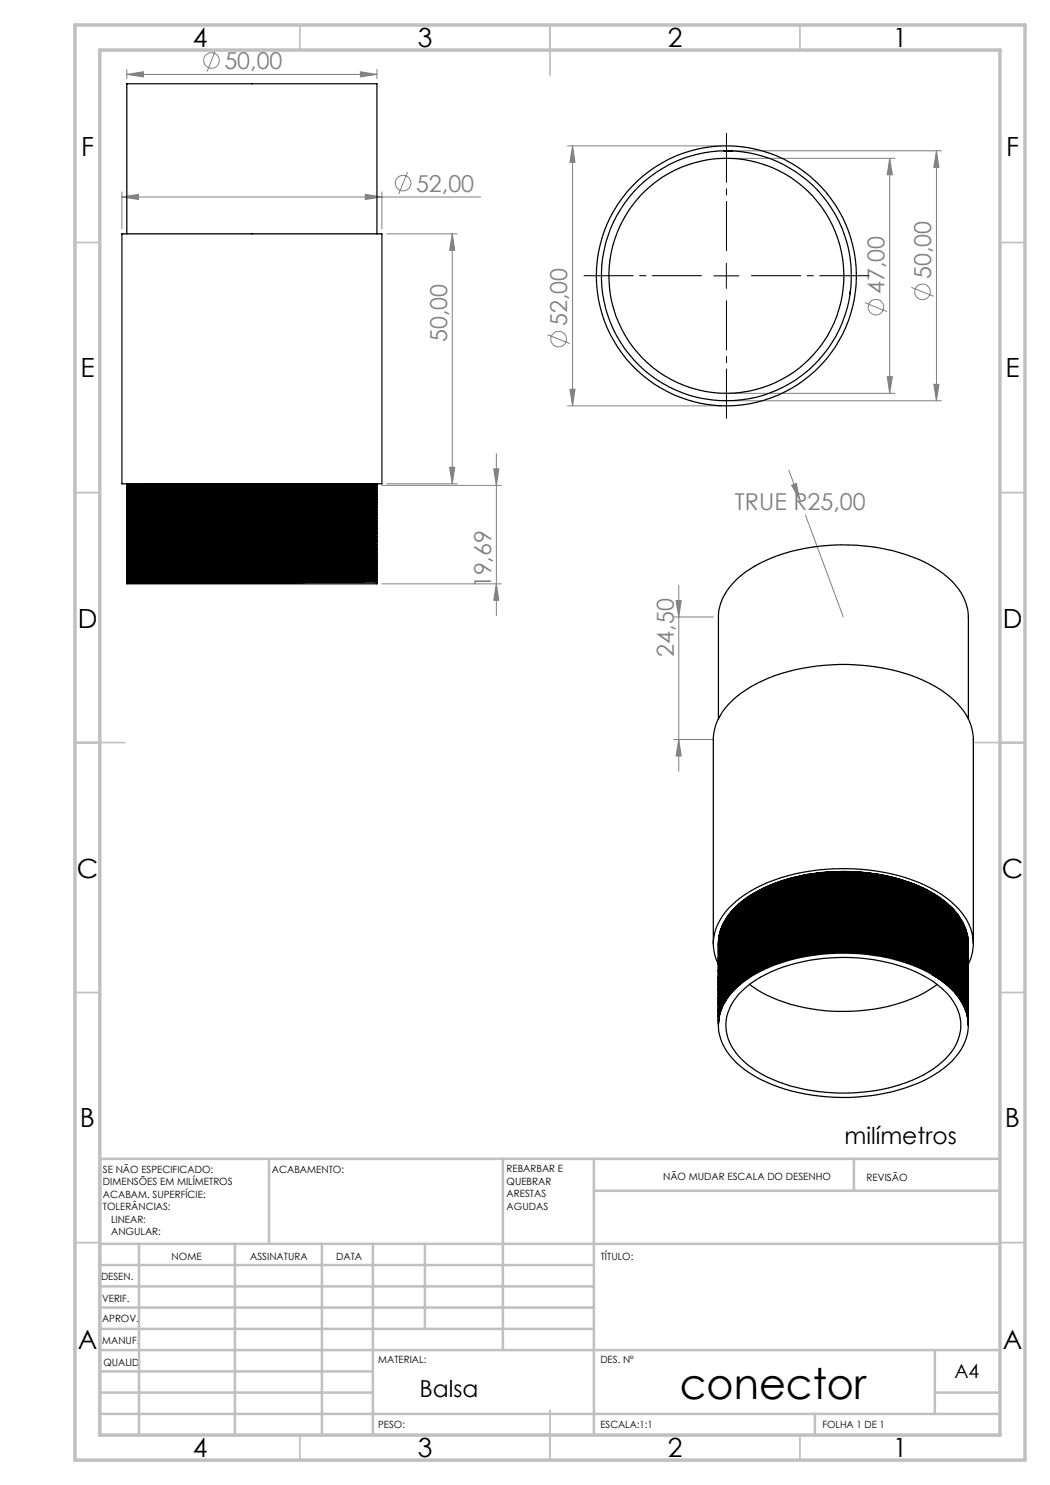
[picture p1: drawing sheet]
<svg xmlns="http://www.w3.org/2000/svg" width="210mm" height="297mm" viewBox="0 0 210 297" stroke-linecap="round" stroke-linejoin="round" font-family="sans-serif">
<g fill="none" stroke="#808080" stroke-width=".2">
<path d="M25.4 14.9l3.3-.5v1zM25.4 13.9v1.9M25.4 14.9h50M43.2 9.9l-1.8 4.4M72.1 14.4l3.3 .5-3.3 .5zM75.4 13.9v1.9M24.4 39.4l3.3-.5v1zM24.4 38.4v7.4M24.4 39.4h71.7M73.1 38.9l3.3 .5-3.3 .5zM76.4 38.4v7.4M81.5 34.4l-1.8 4.4"/>
<path d="M113.5 29.2h30.8M114.5 29.2l.5 3.3h-1zM114.5 29.2v52M146.3 31.7h32.7M146.3 30.2h42M177.9 31.7l.6 3.3h-1.1zM177.9 31.7v47M187.3 30.2l.5 3.3h-1zM187.3 30.2v49.9M77.4 46.8h14M90.5 46.8l.4 3.3h-1zM90.5 46.8v50"/>
<path d="M182.3 57.5l4.4 1.8M109.5 67l4.4 1.7M114 77.9h1l-.5 3.3zM146.3 78.7h32.7M173 60.5l4.4 1.8M177.4 75.3h1.1l-.6 3.4zM186.8 76.9h1l-.5 3.2zM76.4 97.1h23.9M77.4 96.8h14M89.9 93.4h1l-.4 3.4zM98.7 93.8h1.1l-.5 3.3zM99.3 90.7v32.4"/>
<path d="M113.5 81.2h30.8M146.3 80.1h42M157.8 94l2.1 6M158.3 97l1-.3 .6 3.3zM159.9 100h.1M76.4 116.8h23.9M99.3 116.8l.5 3.2h-1.1zM135.7 117v37.3M161.1 103l7.6 20.4M134.7 123.4h8M135.2 120.1h1l-.5 3.3zM134.7 147.9h8"/>
<path d="M135.7 147.9l.5 3.3h-1z"/>
<circle cx="42.3" cy="12.1" r="1.55"/>
<circle cx="80.6" cy="36.6" r="1.55"/>
<circle cx="184.5" cy="58.3" r="1.55"/>
<circle cx="111.7" cy="67.8" r="1.56"/>
<circle cx="175.2" cy="61.4" r="1.55"/>
</g>
<path d="M140.3 55.1h-23.5M145.3 50.1v-23.5M150.3 55.1h23.5M145.3 60.1v23.5" fill="none" stroke="#000" stroke-width=".2" stroke-dasharray="15.2 1.3 1.3 1.3" stroke-dashoffset="5.4"/>
<path d="M142.8 55.2h5M145.3 52.7v5" fill="none" stroke="#000" stroke-width=".2"/>
<g fill="none" stroke="#c0c0c0" stroke-width=".35">
<path d="M60 5v5M110 5v10M160 5v5M15 48.5h5M200 48.5h5M15 98.5h5M200 98.5h5M15 148.5h10M195 148.5h10M15 198.5h5M200 198.5h5M15 248.5h5"/>
<path d="M200 248.5h5M60 287v5M110 282v10M160 287v5"/>
</g>
<g fill="none" stroke="#c0c0c0" stroke-width=".5">
<path d="M53.8 231.8v17M100.6 231.8v38.2M118.8 231.8v55.2M118.8 238.2h81.2M170.8 231.8v6.4M200 231.8h-180v55.2M20 248.8h180M20 257.3h98.8M20 253h98.8M27.8 248.8v38.2M47 248.8v38.2M64.4 248.8v38.2"/>
<path d="M74.6 248.8v38.2M85 248.8v17M20 265.8h98.8M20 261.5h98.8M20 278.5h54.6M20 274.3h54.6M20 270h180M187 278.5h13M187 270v12.8M20 282.8h180M163 282.8v4.2"/>
</g>
<path d="M15 5h190v287h-190zM20 10h180v277h-180z" fill="none" stroke="#c0c0c0" stroke-width=".7"/>
<g fill="#808080">
<path d="M158.3 97l1-.3 .6 3.3z"/>
<path d="M72.1 14.4l3.3 .5-3.3 .5zM25.4 14.9l3.3-.5v1zM73.1 38.9l3.3 .5-3.3 .5zM24.4 39.4l3.3-.5v1z"/>
<path d="M89.9 93.4h1l-.4 3.4zM90.5 46.8l.4 3.3h-1z"/>
<path d="M98.7 93.8h1.1l-.5 3.3zM99.3 116.8l.5 3.2h-1.1zM135.2 120.1h1l-.5 3.3zM135.7 147.9l.5 3.3h-1zM177.9 31.7l.6 3.3h-1.1zM177.4 75.3h1.1l-.6 3.4zM187.3 30.2l.5 3.3h-1zM186.8 76.9h1l-.5 3.2zM114.5 29.2l.5 3.3h-1zM114 77.9h1l-.5 3.3z"/>
</g>
<g fill="none" stroke="#000" stroke-width=".25">
<path d="M144.8 30.2h1.6M24.4 46.8h52v50h-52zM25.4 46.8v-30h50v30M170.1 58.2l-.1 .6M25.4 97v4.8M25.4 96.8v.2M75.2 96.8l-49.8 .1M75.2 99.7v.2h.2l-50 .2M75.2 99.4v.2h.2l-50 .2M75.2 99.1v.2h.2l-50 .1M75.2 98.7v.3h.2l-50 .1M75.2 98.4v.3h.2l-50 .1"/>
<path d="M75.2 98.1v.3h.2l-50 .1M75.2 97.8v.2h.2l-50 .2M75.2 97.5v.2h.2l-50 .2M75.2 97.2v.2h.2l-50 .1M75.2 96.8v.3h.2l-50 .1M75.4 99.7l-50 .2M75.4 99.4l-50 .2M75.4 99.1l-50 .1M75.4 98.7l-50 .2M75.4 98.1l-50 .2M75.4 97.8l-50 .2M75.4 97.5l-50 .1"/>
<path d="M75.4 97.2l-50 .1M75.4 96.8l-50 .2M75.4 98.4l-50 .2M75.4 96.8h.1M75.4 97.1v.1M75.4 97.4v.1M75.4 97.7v.1M75.4 98v.1M75.4 98.7h.1M75.4 99v.1M75.4 99.3v.1M75.4 99.6v.1"/>
<path d="M75.4 99.9v.1M25.4 115.7v1.1h50v-.4M25.4 111.9v3.8M25.4 111.6v.3M25.4 106.9v4.7M25.4 106.5v.4M25.4 105.9v.6M25.4 102.7v3.2M25.4 101.8v.9M75.2 116.2v.2h.2l-50 .2M75.2 115.9v.2h.2l-50 .2M75.2 115.6v.2h.2l-50 .2"/>
<path d="M75.2 115.2v.3h.2l-50 .1M75.2 114.9v.3h.2l-50 .1M75.2 114.6v.3h.2l-50 .1M75.2 114.3v.2h.2l-50 .2M75.2 114v.2h.2l-50 .2M75.2 113.7v.2h.2l-50 .1M75.2 113.3v.3h.2l-50 .1M75.2 113v.3h.2l-50 .1M75.2 112.7v.3h.2l-50 .1M75.2 112.4v.2h.2l-50 .2M75.2 112.1v.2h.2l-50 .2M75.2 111.8v.2h.2l-50 .1"/>
<path d="M75.2 111.4v.3h.2l-50 .1M75.2 111.1v.3h.2l-50 .1M75.2 110.8v.3h.2l-50 .1M75.2 110.5v.2h.2l-50 .2M75.2 110.2v.2h.2l-50 .2M75.2 109.9v.2h.2l-50 .1M75.2 109.5v.3h.2l-50 .1M75.2 109.2v.3h.2l-50 .1M75.2 108.9v.2h.2l-50 .2M75.2 108.6v.2h.2l-50 .2M75.2 108.3v.2h.2l-50 .2M75.2 107.9v.3h.2l-50 .1"/>
<path d="M75.2 107.6v.3h.2l-50 .1M75.2 107.3v.3h.2l-50 .1M75.2 107v.2h.2l-50 .2M75.2 106.7v.2h.2l-50 .2M75.2 106.4v.2h.2l-50 .1M75.2 106v.3h.2l-50 .1M75.2 105.7v.3h.2l-50 .1M75.2 105.4v.3h.2l-50 .1M75.2 105.1v.2h.2l-50 .2M75.2 104.8v.2h.2l-50 .2M75.2 104.5v.2h.2l-50 .1M75.2 104.1v.3h.2l-50 .1"/>
<path d="M75.2 103.8v.3h.2l-50 .1M75.2 103.5v.2h.2l-50 .2M75.2 103.2v.2h.2l-50 .2M75.2 102.9v.2h.2l-50 .2M75.2 102.5v.3h.2l-50 .1M75.2 102.2v.3h.2l-50 .1M75.2 101.9v.3h.2l-50 .1M75.2 101.6v.2h.2l-50 .2M75.2 101.3v.2h.2l-50 .2M75.2 101v.2h.2l-50 .1M75.2 100.6v.3h.2l-50 .1M75.2 100.3v.3h.2l-50 .1"/>
<path d="M75.2 100v.3h.2l-50 .1M75.3 113.3l-49.9 .2M75.4 115.9l-50 .2M75.4 115.6l-50 .1M75.4 115.2l-50 .2M75.4 114.6l-50 .2M75.4 114.3l-50 .2M75.4 113.7l-50 .1M75.4 113l-50 .2M75.4 112.4l-50 .2M75.4 112.1l-50 .2M75.4 111.8l-50 .1"/>
<path d="M75.4 111.4l-50 .2M75.4 111.1l-50 .2M75.4 110.8l-50 .2M75.4 110.5l-50 .2M75.4 109.9l-50 .1M75.4 109.5l-50 .2M75.4 109.2l-50 .2M75.4 108.9l-50 .2M75.4 108.6l-50 .2M75.4 107.9l-50 .2M75.4 107.6l-50 .2M75.4 107.3l-50 .2"/>
<path d="M75.4 107l-50 .2M75.4 106l-50 .2M75.4 105.7l-50 .2M75.4 105.4l-50 .2M75.4 105.1l-50 .2M75.4 104.5l-50 .1M75.4 103.8l-50 .2M75.4 103.5l-50 .2M75.4 103.2l-50 .2M75.4 102.5l-50 .2M75.4 102.2l-50 .2M75.4 101.9l-50 .2"/>
<path d="M75.4 101.6l-50 .2M75.4 101.3l-50 .2M75.4 101l-50 .1M75.4 100.6l-50 .2M75.4 100l-50 .2M75.4 116.1l-1.1 .1-48.9 .2M75.4 114.9l-1 .1-49 .1M75.4 113.9l-1.1 .1-48.9 .2M75.4 112.6l-50 .3M75.4 110.1l-50 .2M75.4 108.2l-50 .2M75.4 106.6l-50 .3"/>
<path d="M75.4 106.3l-1.1 .1-48.9 .1M75.4 104.7l-1 .1-49 .1M75.4 104.1l-1.2 .1-48.8 .1M75.4 102.8l-50 .2M75.4 100.3l-50 .2M75.4 100.6h.1M75.4 100.9v.1M75.4 101.2v.1M75.4 101.5v.1M75.4 101.8v.1M75.4 102.2h.1M75.4 102.5h.1"/>
<path d="M75.4 103.1v.1M75.4 103.4v.1M75.4 103.7v.1M75.4 104.4v.1M75.4 105v.1M75.4 105.3v.1M75.4 105.7h.1M75.4 106h.1M75.4 106.9v.1M75.4 107.2v.1M75.4 107.6h.1M75.4 107.9h.1"/>
<path d="M75.4 108.5v.1M75.4 108.8v.1M75.4 109.1v.1M75.4 109.5h.1M75.4 109.8v.1M75.4 110.4v.1M75.4 110.7v.1M75.4 111.1h.1M75.4 111.4h.1M75.4 111.7v.1M75.4 112v.1M75.4 112.3v.1"/>
<path d="M75.4 113h.1M75.4 113.3h.1M75.4 113.6v.1M75.4 114.2v.1M75.4 114.5v.1M75.4 115.2h.1M75.4 115.5v.1M75.4 115.8v.1M143.7 143.8v-20.4a11.4 11.4 0 0 1 5.3-8.9 34.5 34.5 0 0 1 20.8-5.5 34.4 34.4 0 0 1 18.1 5.2 12.1 12.1 0 0 1 5.7 8.6l.1 21M184.1 177.4a17.9 17.9 0 0 1 8.5 7.1l.6 1.4 .3 1.4 .2 1.4v-.2M184.1 177.4a40.1 40.1 0 0 0-31.9 .5 16.7 16.7 0 0 0-7.6 7.1l-.6 1.3-.3 2.5M184.1 177.4a40.1 40.1 0 0 0-31.3 .2 17.2 17.2 0 0 0-8.1 6.9l-.6 1.4-.3 1.9"/>
<path d="M142.7 188.7v-40.8a11.9 11.9 0 0 1 5.6-9.3 34 34 0 0 1 18.1-5.6 37.5 37.5 0 0 1 21.7 4.9 13.4 13.4 0 0 1 6.5 8.7l.1 .9v41.2M143.7 192.8a9.3 9.3 0 0 1 1.4-10.4 24.3 24.3 0 0 1 12.6-7.3 42.4 42.4 0 0 1 27.1 1.8 17.8 17.8 0 0 1 9 8 9 9 0 0 1-.2 8.1M143.7 199.2a9.7 9.7 0 0 1 3.7-7.6 28.5 28.5 0 0 1 16.1-6.6 38.2 38.2 0 0 1 22.8 3.9 13.7 13.7 0 0 1 7 7.8l.4 2.4a10.4 10.4 0 0 0-4-7.8 30.6 30.6 0 0 0-17.5-6.4 37.4 37.4 0 0 0-21.7 4.4 13.4 13.4 0 0 0-6.7 8.7l-.1 1.3M143.7 197.7a11 11 0 0 1 5.1-8.8 33.4 33.4 0 0 1 20.3-5.7 34.2 34.2 0 0 1 18.9 5.2 11.9 11.9 0 0 1 5.7 9.1v.1a10.2 10.2 0 0 0-3.8-7.6 29.7 29.7 0 0 0-17.4-6.6 37.9 37.9 0 0 0-21.8 4.2 13.7 13.7 0 0 0-6.9 8.6l-.1 1.5M143.7 194.9a11.1 11.1 0 0 1 5.2-8.6 31.5 31.5 0 0 1 16.3-5.5 37.2 37.2 0 0 1 21.7 4.3 14 14 0 0 1 6.4 7.3l.4 2.6a9.8 9.8 0 0 0-2.8-6.7 24.7 24.7 0 0 0-13.5-6.8 39.7 39.7 0 0 0-25.2 2.7 15.6 15.6 0 0 0-8.2 8.3l-.3 2.6M143.7 193.1a10.6 10.6 0 0 1 4.5-8.1 30.1 30.1 0 0 1 15.5-5.9 38.7 38.7 0 0 1 22.1 3.6 15.5 15.5 0 0 1 7.1 7 8.6 8.6 0 0 1 .8 3.5 10.3 10.3 0 0 0-4.2-8 27.8 27.8 0 0 0-14.7-6 37.8 37.8 0 0 0-24.4 4.2 13.2 13.2 0 0 0-6.6 8.6l-.1 1.3M143.7 191.8a9.9 9.9 0 0 1 3.2-6.9 26.5 26.5 0 0 1 14.4-6.8 39.7 39.7 0 0 1 24.5 3.3 14.8 14.8 0 0 1 7.6 8.3l.3 2.2a10.3 10.3 0 0 0-4.2-8 26.2 26.2 0 0 0-12.1-5.5 39.7 39.7 0 0 0-25.2 2.7 16.4 16.4 0 0 0-7.6 7 8.4 8.4 0 0 0-.9 3.9M143.7 199.8v.2M143.7 199.4v.1a9.7 9.7 0 0 1 3.7-7.6 28.5 28.5 0 0 1 16.1-6.6 38.2 38.2 0 0 1 22.8 3.9 14 14 0 0 1 7 7.8l.4 2.4M143.7 198.8v.2a11 11 0 0 1 5.1-8.8 32.7 32.7 0 0 1 17.5-5.7 37.3 37.3 0 0 1 20 4.1 14 14 0 0 1 7 7.8l.4 2.5a10.9 10.9 0 0 0-5.1-8.7 32.5 32.5 0 0 0-18.3-5.7 34.9 34.9 0 0 0-20.8 5.3 11.6 11.6 0 0 0-5.8 9.1M143.7 197.8v.2M143.7 196.7v.3"/>
<path d="M143.7 195.7v.2M143.7 188.6h.1M143.7 194.7a11 11 0 0 1 4.9-8.5 32.1 32.1 0 0 1 17.7-5.8 35.4 35.4 0 0 1 20.4 4.4 16.1 16.1 0 0 1 6.1 6l.8 2.7v1.2M143.7 194.2a10.3 10.3 0 0 1 3.6-7.4 29.2 29.2 0 0 1 16.1-6.6 39.4 39.4 0 0 1 21.8 3.2 15.8 15.8 0 0 1 7.8 7.6l.5 1.5 .2 1.7a10.3 10.3 0 0 0-4.2-8 28.6 28.6 0 0 0-14.7-6 39.7 39.7 0 0 0-22.6 3.2 16.4 16.4 0 0 0-7.6 7 8.4 8.4 0 0 0-.9 3.9M143.7 193.6a10 10 0 0 1 3.5-7.2 27.1 27.1 0 0 1 14.4-6.5 37.6 37.6 0 0 1 25.4 4 14.9 14.9 0 0 1 6.2 6.9l.3 1.4 .2 1.5M143.7 191.3a11.9 11.9 0 0 1 6-9.2 34.2 34.2 0 0 1 18.2-5.1 36.3 36.3 0 0 1 19 4.5 13.4 13.4 0 0 1 6.6 7.9l.2 1.9a10.2 10.2 0 0 0-4.2-7.9 27.8 27.8 0 0 0-14.7-6 38.1 38.1 0 0 0-24.4 4.1 13.1 13.1 0 0 0-6.6 8.7l-.1 1.3M143.7 191.1a11.1 11.1 0 0 1 5.2-8.8 32.8 32.8 0 0 1 18.5-5.6 37.5 37.5 0 0 1 19.4 4.4 13.5 13.5 0 0 1 6.8 8.7l.1 1.3M143.7 190.5a10.5 10.5 0 0 1 4.4-8 29.5 29.5 0 0 1 15.4-6 38.9 38.9 0 0 1 22.2 3.6 14.7 14.7 0 0 1 7.7 8.3l.2 2.2a9.4 9.4 0 0 0-2.7-6.7 24.7 24.7 0 0 0-13.5-6.8 39 39 0 0 0-27 3.7 13.1 13.1 0 0 0-6.6 8.7l-.1 1.2M143.7 190.3a10 10 0 0 1 3.4-7.1 27 27 0 0 1 14.6-6.7 39.4 39.4 0 0 1 24.3 3.4 15.1 15.1 0 0 1 7 7.1l.4 1.4 .3 1.9M143.7 189a10.2 10.2 0 0 1 3.4-7.2 26.5 26.5 0 0 1 14.5-6.5 39.2 39.2 0 0 1 24.4 3.3 15.1 15.1 0 0 1 7 7.1l.4 1.3 .2 2M143.7 188.7v.2M143.7 192.1a10.9 10.9 0 0 1 4.1-7.8 29.6 29.6 0 0 1 16.8-6.3 38.7 38.7 0 0 1 20.9 3.5 15.8 15.8 0 0 1 7.5 7.4l.5 1.5 .2 1.7a10.2 10.2 0 0 0-4.2-8 27.8 27.8 0 0 0-14.7-6 38.1 38.1 0 0 0-24.4 4.2 13.1 13.1 0 0 0-6.6 8.7l-.1 1.3"/>
<path d="M143.7 188.1v.5M143.8 187.6a11.4 11.4 0 0 1 4.8-7.3 30.6 30.6 0 0 1 15.8-5.7 38.1 38.1 0 0 1 21.9 3.9 14.2 14.2 0 0 1 7.2 8.5l.1 1.6M147 197.9a26.9 26.9 0 0 1 14.7-6.7 39.4 39.4 0 0 1 23.6 3.1 15.7 15.7 0 0 1 7.9 8 9.7 9.7 0 0 1-2.8 9.9 26 26 0 0 1-13.4 6.4 39.9 39.9 0 0 1-24.9-2.7 15.2 15.2 0 0 1-8-8.1 9.4 9.4 0 0 1 2.9-9.9zM147.4 195.5a28.5 28.5 0 0 1 16.1-6.6 38.2 38.2 0 0 1 22.8 3.9 14 14 0 0 1 7 7.8l.4 2.4a9.9 9.9 0 0 0-3.9-7.6 28.3 28.3 0 0 0-15-6.3 38.2 38.2 0 0 0-24.1 4 13.9 13.9 0 0 0-6.6 7.5l-.4 2.6a9.7 9.7 0 0 1 3.7-7.7zM147.4 194.7a28.5 28.5 0 0 1 16.1-6.6 38.2 38.2 0 0 1 22.8 3.9 13.7 13.7 0 0 1 7 7.8l.4 2.4a10.3 10.3 0 0 0-4.5-8.2 31.8 31.8 0 0 0-18.5-6.1 36.3 36.3 0 0 0-20.9 5 12.2 12.2 0 0 0-6.1 9v.5a9.7 9.7 0 0 1 3.7-7.7zM147.4 192.1a29.2 29.2 0 0 1 16.1-6.6 38.9 38.9 0 0 1 22.8 3.9 14 14 0 0 1 7 7.8l.4 2.5a10.2 10.2 0 0 0-4-7.9l-1.7-1.3a27.8 27.8 0 0 0-11.9-4.6 40.1 40.1 0 0 0-23.6 2.8 16.1 16.1 0 0 0-8.4 8.2l-.3 1.5-.1 1.4a9.8 9.8 0 0 1 3.7-7.7zM147.4 191.1a28.5 28.5 0 0 1 16.1-6.6 38.2 38.2 0 0 1 22.8 3.9 14 14 0 0 1 7 7.8l.4 2.4a9.8 9.8 0 0 0-3.5-7.3 27.8 27.8 0 0 0-14.8-6.5 39.3 39.3 0 0 0-24.3 3.6 14.3 14.3 0 0 0-7.2 8.5l-.2 1.9a9.7 9.7 0 0 1 3.7-7.7zM147.4 190.6a29.2 29.2 0 0 1 16.1-6.6 40 40 0 0 1 20.9 2.9 17.2 17.2 0 0 1 8.4 7.3 9.4 9.4 0 0 1 .9 3.9 10.4 10.4 0 0 0-4-7.8l-3.4-2.4a32.4 32.4 0 0 0-13.8-4 37 37 0 0 0-22 4.4 13.8 13.8 0 0 0-6.5 7.5l-.3 2.4a9.3 9.3 0 0 1 2.5-6.4zM147.4 189.5a28.5 28.5 0 0 1 16.1-6.6 38.2 38.2 0 0 1 22.8 3.9 14 14 0 0 1 7 7.8l.4 2.5a9.9 9.9 0 0 0-3.3-7.2 27.1 27.1 0 0 0-14.6-6.6 38.1 38.1 0 0 0-25.1 3.8 14.4 14.4 0 0 0-6.8 7.9l-.2 2.2a9.7 9.7 0 0 1 3.7-7.7zM147.4 189a26.5 26.5 0 0 1 13.5-6.2 40.5 40.5 0 0 1 23.5 2.5 16.8 16.8 0 0 1 8.4 7.3 9.4 9.4 0 0 1 .9 4 10.2 10.2 0 0 0-4.1-7.9 30 30 0 0 0-15.9-6.2 38.6 38.6 0 0 0-22.8 4 15.3 15.3 0 0 0-6.9 7.6l-.3 2.6a9.3 9.3 0 0 1 2.5-6.5zM147.4 188a28.5 28.5 0 0 1 16.1-6.6 38.2 38.2 0 0 1 22.8 3.9 13.7 13.7 0 0 1 7 7.8l.4 2.4a10.3 10.3 0 0 0-4.3-8 29.2 29.2 0 0 0-15.4-6 37.6 37.6 0 0 0-23.7 4.3 14.3 14.3 0 0 0-6.4 8l-.2 1.8a9.7 9.7 0 0 1 3.7-7.6zM147.4 186.9a29.2 29.2 0 0 1 16.1-6.6 38.9 38.9 0 0 1 22.8 3.9 14 14 0 0 1 7 7.8l.4 2.5a10 10 0 0 0-3.4-7.3 26.9 26.9 0 0 0-14.8-6.5 40.5 40.5 0 0 0-22.5 2.6 17.5 17.5 0 0 0-8 6.7 9.1 9.1 0 0 0-1.3 4.6 9.8 9.8 0 0 1 3.7-7.7z"/>
<path d="M147.4 186.4a28.5 28.5 0 0 1 16.1-6.6 38.2 38.2 0 0 1 22.8 3.9 13.7 13.7 0 0 1 7 7.8l.4 2.5a10.1 10.1 0 0 0-3.8-7.6 27.5 27.5 0 0 0-14.6-6.3 39.7 39.7 0 0 0-23.3 3.2 15.7 15.7 0 0 0-7.8 7.8l-.4 1.6-.1 1.4a9.7 9.7 0 0 1 3.7-7.7zM147.4 196.3a28.5 28.5 0 0 1 16.1-6.6 38.2 38.2 0 0 1 22.8 3.9 14 14 0 0 1 7 7.8l.4 2.4a10.2 10.2 0 0 0-3.8-7.6 29.4 29.4 0 0 0-16.5-6.5 38.6 38.6 0 0 0-22 3.8 16.2 16.2 0 0 0-6 5.2 8.6 8.6 0 0 0-1.7 5.2 9.7 9.7 0 0 1 3.7-7.6zM147.4 195a26.5 26.5 0 0 1 13.5-6.2 40.5 40.5 0 0 1 23.5 2.5 17.2 17.2 0 0 1 8.4 7.3 9.4 9.4 0 0 1 .9 3.9 10.3 10.3 0 0 0-3.4-7.2 26.9 26.9 0 0 0-14.8-6.6 38.8 38.8 0 0 0-24.3 3.6 14.1 14.1 0 0 0-7.3 8.4l-.2 1.9a9.3 9.3 0 0 1 2.5-6.4zM147.4 194a28.5 28.5 0 0 1 16.1-6.6 38.2 38.2 0 0 1 22.8 3.8 13.7 13.7 0 0 1 7 7.8l.4 2.5a10.2 10.2 0 0 0-4.3-8.1 31.9 31.9 0 0 0-18.7-6.3 37.1 37.1 0 0 0-19.6 4.2 15.6 15.6 0 0 0-6.5 6.3 9.1 9.1 0 0 0-.9 4 9.7 9.7 0 0 1 3.7-7.6zM147.4 193.4a28.5 28.5 0 0 1 16.1-6.6 38.2 38.2 0 0 1 22.8 3.9 14 14 0 0 1 7 7.8l.3 2.4a11.4 11.4 0 0 0-5.8-9.2 33.6 33.6 0 0 0-18.8-5.1 33.9 33.9 0 0 0-20.5 5.9 11.5 11.5 0 0 0-4.8 8.4v.2a9.3 9.3 0 0 1 2.5-6.4zM147.4 189.8a26.5 26.5 0 0 1 13.5-6.2 40.5 40.5 0 0 1 23.5 2.5 17.2 17.2 0 0 1 8.4 7.3 9.4 9.4 0 0 1 .9 3.9 10.1 10.1 0 0 0-3.6-7.3 27.4 27.4 0 0 0-14.7-6.5 39.3 39.3 0 0 0-24.3 3.6 15.3 15.3 0 0 0-6.8 7.2 7.5 7.5 0 0 0-.6 3.1 9.3 9.3 0 0 1 2.5-6.4zM147.4 195.8a26.5 26.5 0 0 1 13.5-6.2 40.5 40.5 0 0 1 23.5 2.4 17.2 17.2 0 0 1 8.4 7.4 9.4 9.4 0 0 1 .9 3.9v-.2a10.4 10.4 0 0 0-4.4-7.9 30.3 30.3 0 0 0-16.7-6.1 37.9 37.9 0 0 0-22.4 4.5 13.4 13.4 0 0 0-6.3 8l-.2 1.8a9.3 9.3 0 0 1 2.5-6.4zM147.4 194.4a29.2 29.2 0 0 1 16.1-6.5 38.9 38.9 0 0 1 22.8 3.8 13.9 13.9 0 0 1 7 7.9l.4 2.4a9.5 9.5 0 0 0-3-6.7 25.5 25.5 0 0 0-14.2-7 40.8 40.8 0 0 0-22.7 2.2 17.7 17.7 0 0 0-9.2 7.7l-.6 1.6-.3 1.3v1a9.8 9.8 0 0 1 3.7-7.7zM147.4 189.3a29.2 29.2 0 0 1 16.1-6.6 38.9 38.9 0 0 1 22.8 3.8 13.9 13.9 0 0 1 7 7.9l.4 2.4a9.8 9.8 0 0 0-3.1-6.9 24.9 24.9 0 0 0-12.2-6.4 39.8 39.8 0 0 0-26.7 2.8 16 16 0 0 0-7.2 6.9l-.5 1.4-.3 2.3a9.8 9.8 0 0 1 3.7-7.6zM147.4 188.2a28.5 28.5 0 0 1 16.1-6.6 38.2 38.2 0 0 1 22.8 3.9 14 14 0 0 1 7 7.8l.4 2.5a10.3 10.3 0 0 0-3.7-7.5 28.7 28.7 0 0 0-16.2-6.6 37.2 37.2 0 0 0-23.7 4.5 13.5 13.5 0 0 0-6 6.8l-.3 1.7-.1 1.2a9.3 9.3 0 0 1 2.5-6.4zM147.4 187.7a29.2 29.2 0 0 1 16.1-6.6 38.9 38.9 0 0 1 22.8 3.9 14 14 0 0 1 7 7.8l.4 2.5v-.2a9.6 9.6 0 0 0-3-6.6 23.9 23.9 0 0 0-11.8-6.4 40.2 40.2 0 0 0-26.7 2.4 15.7 15.7 0 0 0-7.8 7.4l-.5 1.6-.2 1.9a9.8 9.8 0 0 1 3.7-7.7zM147.4 185.1a28.5 28.5 0 0 1 16.1-6.6 38.2 38.2 0 0 1 22.8 3.9 14 14 0 0 1 7 7.8l.4 2.4a11.3 11.3 0 0 0-5.6-9 32 32 0 0 0-16.3-5.2 36.4 36.4 0 0 0-21.6 4.6 13.2 13.2 0 0 0-6.5 8.7v1.1a9.7 9.7 0 0 1 3.7-7.7z"/>
<path d="M147.4 182.5a29.2 29.2 0 0 1 16.1-6.6 38.9 38.9 0 0 1 22.8 3.9 13.9 13.9 0 0 1 7 7.8l.4 2.5a11.1 11.1 0 0 0-5.1-8.7l-2.6-1.7a35.2 35.2 0 0 0-18.3-4 33.1 33.1 0 0 0-18.7 5.6 11.9 11.9 0 0 0-5.3 8v.9a9.1 9.1 0 0 1 2.5-6.4zM147.8 198.8a24.8 24.8 0 0 1 14-6.7 37.1 37.1 0 0 1 22.7 2.9 14.2 14.2 0 0 1 7.4 7.9 9.3 9.3 0 0 1-3.5 9.5 29.1 29.1 0 0 1-17.8 6.2 34.4 34.4 0 0 1-19.3-4.4 12 12 0 0 1-6.1-8.2 8.9 8.9 0 0 1 2.6-7.2zM149.9 196.9a31.4 31.4 0 0 0 19.3 5.4 32.3 32.3 0 0 0 17.5-4.9l.7-.5M186.3 194.9v-.2a14.2 14.2 0 0 1 7.1 8l.3 2.2M186.3 194.9a13.7 13.7 0 0 1 7 7.8l.3 2.3M191.6 182.9a22 22 0 0 0-11.9-7.1 39.9 39.9 0 0 0-27.6 2.1 14.6 14.6 0 0 0-8.2 8.9l-.2 1.8M193.6 198.4a10.4 10.4 0 0 0-4.4-8.3 31.3 31.3 0 0 0-18-6.1 38.1 38.1 0 0 0-19.7 4 15.5 15.5 0 0 0-7.1 7 7.2 7.2 0 0 0-.7 3.5M193.6 195.9a10 10 0 0 0-3.5-7.3 28.2 28.2 0 0 0-14.8-6.5 39.6 39.6 0 0 0-23.4 3.3 14.8 14.8 0 0 0-7.8 7.9l-.3 1.1-.1 2M193.6 199.9a9.9 9.9 0 0 0-3.4-7.3 27.2 27.2 0 0 0-14.7-6.5 38.3 38.3 0 0 0-24.9 3.9 14.7 14.7 0 0 0-6.4 7.1l-.3 1.2-.2 1.7M193.6 190.8a10.4 10.4 0 0 0-4.1-8 27.8 27.8 0 0 0-14.7-6 37.8 37.8 0 0 0-24.4 4.2 13 13 0 0 0-6.6 8.7l-.1 1.3a10.4 10.4 0 0 1 4-7.9 30.3 30.3 0 0 1 17.8-6.5 38.5 38.5 0 0 1 19.8 3.5 16 16 0 0 1 7.5 6.9 8.7 8.7 0 0 1 .9 3.8M193.6 189.2v.3a10.2 10.2 0 0 0-3.7-7.6 28.6 28.6 0 0 0-15.1-6.3 39.8 39.8 0 0 0-22.3 3 16.7 16.7 0 0 0-7.8 6.9l-.6 1.3-.3 1.4-.1 1.3M193.6 189.1a9.9 9.9 0 0 0-3.5-7.2 27.4 27.4 0 0 0-14.8-6.5 39.6 39.6 0 0 0-22.4 2.8 16.5 16.5 0 0 0-8.6 8l-.4 1.4-.2 1.6"/>
<path d="M193.6 197.8a10.4 10.4 0 0 0-4.1-8 26.2 26.2 0 0 0-12.1-5.5 39.7 39.7 0 0 0-25.2 2.7 16.4 16.4 0 0 0-7.6 7.1 8.4 8.4 0 0 0-.9 3.9M193.6 193.6a10.3 10.3 0 0 0-4.1-7.9 27.8 27.8 0 0 0-14.7-6 37.8 37.8 0 0 0-24.4 4.2 13 13 0 0 0-6.6 8.7l-.1 1.2M193.6 192.3a10.4 10.4 0 0 0-4.1-7.9 27.8 27.8 0 0 0-14.7-6 37.8 37.8 0 0 0-24.4 4.2 13.2 13.2 0 0 0-6.6 8.7l-.1 1.2M193.6 190.2a10.4 10.4 0 0 0-4.1-7.9 30.6 30.6 0 0 0-17.5-6.3 37.2 37.2 0 0 0-21.6 4.5 13.2 13.2 0 0 0-6.6 8.7l-.1 1.3M193.6 189.5a10.4 10.4 0 0 0-4.1-8 30.6 30.6 0 0 0-17.5-6.3 37.2 37.2 0 0 0-21.6 4.5 13.2 13.2 0 0 0-6.6 8.7l-.1 1.2M193.6 189.2a10.4 10.4 0 0 0-4.1-7.9 27.8 27.8 0 0 0-14.7-6 37.8 37.8 0 0 0-24.4 4.2 13 13 0 0 0-6.6 8.7l-.1 1.2M193.6 188.9a10.4 10.4 0 0 0-4.1-7.9 28.6 28.6 0 0 0-14.7-6 39.7 39.7 0 0 0-22.6 3.2 16.4 16.4 0 0 0-7.6 7 8.4 8.4 0 0 0-.9 4M193.6 188.2v.1M193.7 199.7v.2M193.7 199.2v.2M193.7 198.7v.2M193.7 198.2v.2"/>
<path d="M193.7 197.7v.1M193.7 197.1v.2M193.7 196.6v.2M193.7 196.1v.2M193.7 195.6v.4a10.3 10.3 0 0 0-4.2-8 27.8 27.8 0 0 0-14.7-6 37.8 37.8 0 0 0-24.4 4.2 13 13 0 0 0-6.6 8.7l-.1 1.2M193.7 195v.3M193.7 194.6v.1M193.7 194v.2M193.7 193.5v.2M193.7 193.4a10.3 10.3 0 0 0-4.2-8 28.6 28.6 0 0 0-14.7-6 37.8 37.8 0 0 0-24.4 4.2 13.2 13.2 0 0 0-6.6 8.7l-.1 1.3a10.4 10.4 0 0 1 3.2-7.1 27.3 27.3 0 0 1 15.3-6.9 40 40 0 0 1 22.5 2.8 16.3 16.3 0 0 1 8.3 7.7l.6 2.1 .1 1.3M193.7 192.9a10.2 10.2 0 0 0-4.2-8 27.8 27.8 0 0 0-14.7-6 37.8 37.8 0 0 0-24.4 4.2 13 13 0 0 0-6.6 8.7l-.1 1.2a10.9 10.9 0 0 1 4.7-8.5 31.7 31.7 0 0 1 18.1-5.9 36 36 0 0 1 21.3 5 12.1 12.1 0 0 1 5.8 8.8l.1 .5M193.7 192.5v.1"/>
<path d="M193.7 190.9v.2M193.7 190.4v.2M193.7 189.6v.5M193.7 189.1v.2M193.7 192.4a11.3 11.3 0 0 0-5.2-8.8 32.8 32.8 0 0 0-18.7-5.6 36.9 36.9 0 0 0-18.9 4.3 15.1 15.1 0 0 0-6.6 7 8.3 8.3 0 0 0-.6 3.2M193.7 199.4a10.2 10.2 0 0 0-3.9-7.7 28.3 28.3 0 0 0-14.5-6.2 39 39 0 0 0-23.6 3.4 15.1 15.1 0 0 0-7.4 7.3l-.5 1.6-.1 1.6M193.7 197.7a10.6 10.6 0 0 0-4.1-7.7 29 29 0 0 0-15.2-6.2 39 39 0 0 0-22.2 3.3 15.6 15.6 0 0 0-8.1 8.3l-.3 1.3-.1 1.3M193.7 196.3a11 11 0 0 0-5.2-8.8 31.4 31.4 0 0 0-16.1-5.4 37.5 37.5 0 0 0-21.8 4.3 13.6 13.6 0 0 0-6.8 8.6l-.1 1.4M193.7 191.4l-.1 .2a11.2 11.2 0 0 0-5.2-8.8l-.8-.6a30.1 30.1 0 0 0-13.7-4.7 37.9 37.9 0 0 0-23.2 4.1 14.6 14.6 0 0 0-6.6 7.3l-.3 1.5-.1 1.3a11 11 0 0 1 5.1-8.8 33.4 33.4 0 0 1 20.3-5.7 34.2 34.2 0 0 1 18.9 5.2 12.2 12.2 0 0 1 5.6 8.2v1M193.7 189.6a11.4 11.4 0 0 0-5.5-8.8 33.4 33.4 0 0 0-18.6-5.4 36.4 36.4 0 0 0-19.2 4.6 13.5 13.5 0 0 0-6.6 8.7l-.1 1.1M193.7 199.9a10.3 10.3 0 0 0-4.2-8 30.6 30.6 0 0 0-17.5-6.3 37.2 37.2 0 0 0-21.6 4.5 13.2 13.2 0 0 0-6.6 8.7l-.1 1.2M193.7 198.4a10.3 10.3 0 0 0-4.2-8 27.8 27.8 0 0 0-14.7-6 37.8 37.8 0 0 0-24.4 4.2 13.2 13.2 0 0 0-6.6 8.6l-.1 1.3"/>
<path d="M193.7 196.3a10.3 10.3 0 0 0-4.2-8 30.6 30.6 0 0 0-17.5-6.3 37.2 37.2 0 0 0-21.6 4.5 13.2 13.2 0 0 0-6.6 8.7l-.1 1.2M193.7 194.7a10.3 10.3 0 0 0-4.2-8 30.6 30.6 0 0 0-17.5-6.3 37.2 37.2 0 0 0-21.6 4.5 13.2 13.2 0 0 0-6.6 8.7l-.1 1.2M193.7 191.1a10.3 10.3 0 0 0-4.2-8 30.6 30.6 0 0 0-17.5-6.3 37.2 37.2 0 0 0-21.6 4.5 13.2 13.2 0 0 0-6.6 8.7l-.1 1.2M193.7 189.8a9.8 9.8 0 0 0-2.8-6.7 24.7 24.7 0 0 0-13.5-6.8 39.7 39.7 0 0 0-25.2 2.7 15.6 15.6 0 0 0-8.2 8.3l-.3 2.6M193.7 188.8v.3M193.7 193.6v.1M143.7 203.7a11 11 0 0 1 5.1-8.9 33.4 33.4 0 0 1 20.3-5.7 33.8 33.8 0 0 1 18.9 5.3 11.8 11.8 0 0 1 5.7 9.1 9.6 9.6 0 0 0-3.2-7 26.9 26.9 0 0 0-14.3-6.7 39.7 39.7 0 0 0-24 3 16.4 16.4 0 0 0-7.8 7.5 7.5 7.5 0 0 0-.7 3.4M143.7 204v.2M143.7 203.2v.2M143.7 202.7v.2M143.7 201.9v.5M143.7 200.6a11 11 0 0 1 5.1-8.9 32.7 32.7 0 0 1 17.5-5.6 37.3 37.3 0 0 1 20 4.1 14 14 0 0 1 7 7.8l.3 2.4a10.1 10.1 0 0 0-3.9-7.8 28.6 28.6 0 0 0-15.1-6.1 40.2 40.2 0 0 0-21.7 2.8 18.2 18.2 0 0 0-7.8 6.5 9 9 0 0 0-1.4 5"/>
<path d="M143.7 204.3a10.7 10.7 0 0 1 4-7.7 29.4 29.4 0 0 1 15.2-6.2 38.8 38.8 0 0 1 22.3 3.1 16.4 16.4 0 0 1 7.5 6.9l.6 1.4 .3 1.3v1.2M193.6 200.7a9.5 9.5 0 0 0-2.9-6.8 23.8 23.8 0 0 0-12-6.4 39.9 39.9 0 0 0-26.8 2.6 15.1 15.1 0 0 0-7.9 8.3l-.3 1.3v1.1M193.6 204.8a10.3 10.3 0 0 0-4.1-8 27.8 27.8 0 0 0-14.7-6 37.8 37.8 0 0 0-24.4 4.2 13 13 0 0 0-6.6 8.7l-.1 1.4M193.7 204.6a10.3 10.3 0 0 0-4.2-8 28.6 28.6 0 0 0-14.7-6 37.8 37.8 0 0 0-24.4 4.2 13.2 13.2 0 0 0-6.6 8.6l-.1 1.3a10.3 10.3 0 0 1 3.8-7.7 26.8 26.8 0 0 1 13.5-6.1 40.3 40.3 0 0 1 23.5 2.5 16.4 16.4 0 0 1 8.4 7.6 7.5 7.5 0 0 1 .8 3.6M193.7 204.1v.2M193.7 204.1a9.7 9.7 0 0 0-3.3-7.2 29 29 0 0 0-16.9-7 37.6 37.6 0 0 0-23.2 4.5 13.1 13.1 0 0 0-6.4 7.8l-.2 2M193.7 203.6v.2M193.7 202.6v.2M193.7 202.3v.2M193.7 201.7a9.8 9.8 0 0 0-2.8-6.7 24.7 24.7 0 0 0-13.5-6.8 39 39 0 0 0-27 3.7 13.1 13.1 0 0 0-6.6 8.7l-.1 1.2a11 11 0 0 1 5.2-8.8 30.6 30.6 0 0 1 15.4-5.4 37.1 37.1 0 0 1 21.9 3.8 17.1 17.1 0 0 1 6.4 6.1 8.3 8.3 0 0 1 1.1 4.3M193.7 201.3v.2M193.7 201v.2a10.3 10.3 0 0 0-4.2-8 27.8 27.8 0 0 0-14.7-6 37.8 37.8 0 0 0-24.4 4.2 13 13 0 0 0-6.6 8.7l-.1 1.2a9.7 9.7 0 0 1 3.2-7.1 25.2 25.2 0 0 1 12.3-6.3 39.7 39.7 0 0 1 26.6 2.8 14.3 14.3 0 0 1 7.6 8.4l.2 1.9"/>
<path d="M193.7 200.8v.2M193.7 200.5v.2M193.7 200.2v.2M193.7 200.2a10.3 10.3 0 0 0-4.2-8 28.6 28.6 0 0 0-14.7-6 39.7 39.7 0 0 0-22.6 3.2 16.4 16.4 0 0 0-7.6 7 8.4 8.4 0 0 0-.9 3.9 9.1 9.1 0 0 1 1.8-5.4 18.2 18.2 0 0 1 8.3-6.2 40.1 40.1 0 0 1 31.5 .7 15.9 15.9 0 0 1 7.7 7.5l.5 1.5 .2 1.8M193.7 202.8a10.7 10.7 0 0 0-4.5-8.2l-1.8-1.4a31.9 31.9 0 0 0-16.1-4.7 36.2 36.2 0 0 0-21.2 4.7 13.4 13.4 0 0 0-6.2 7.5l-.2 2.2M193.7 204.3a10.3 10.3 0 0 0-4.2-8 27.8 27.8 0 0 0-14.7-6 37.8 37.8 0 0 0-24.4 4.2 13.2 13.2 0 0 0-6.6 8.7l-.1 1.2M193.7 204a10.2 10.2 0 0 0-4.2-7.9 27.8 27.8 0 0 0-14.7-6 37.8 37.8 0 0 0-24.4 4.2 13 13 0 0 0-6.6 8.6l-.1 1.3M193.7 202.8a10.3 10.3 0 0 0-4.2-8 27.8 27.8 0 0 0-14.7-6 37.8 37.8 0 0 0-24.4 4.2 13.2 13.2 0 0 0-6.6 8.6l-.1 1.3M193.7 200.7a10.3 10.3 0 0 0-4.2-8 30.6 30.6 0 0 0-17.5-6.3 37.2 37.2 0 0 0-21.6 4.5 13.2 13.2 0 0 0-6.6 8.7l-.1 1.2M193.7 204.8h.1M193.7 205v.1"/>
<circle cx="145.3" cy="55.2" r="26"/>
<circle cx="145.3" cy="55.2" r="23.5"/>
<circle cx="145.3" cy="55.2" r="25"/>
</g>
<text font-size="8.5" x="136" y="279.7">conector</text>
<g font-size="5.3">
<text x="38.5" y="9.5">4</text>
<text x="83.5" y="9.5">3</text>
<text x="133.6" y="9.5">2</text>
<text x="178.6" y="9.5">1</text>
<text x="16.2" y="31.2">F</text>
<text x="201.2" y="31.2">F</text>
<text x="16.1" y="75.5">E</text>
<text x="201.1" y="75.5">E</text>
<text x="15.5" y="125.5">D</text>
<text x="200.5" y="125.5">D</text>
<text x="15.4" y="175.5">C</text>
<text x="200.4" y="175.5">C</text>
<text x="16" y="225.5">B</text>
<text x="201" y="225.5">B</text>
<text x="15.5" y="269.7">A</text>
<text x="200.5" y="269.7">A</text>
<text x="38.5" y="291.5">4</text>
<text x="83.5" y="291.5">3</text>
<text x="133.6" y="291.5">2</text>
<text x="178.6" y="291.5">1</text>
</g>
<g font-size="4.7" fill="#808080">
<text x="44.9" y="13.8">50,00</text>
<text x="83.2" y="38.3">52,00</text>
<text x="176.9" y="58.8" transform="rotate(-90 176.9 58.8)">47,00</text>
<text x="186.2" y="55.8" transform="rotate(-90 186.2 55.8)">50,00</text>
<text x="113.5" y="65.2" transform="rotate(-90 113.5 65.2)">52,00</text>
<text x="89.4" y="68.4" transform="rotate(-90 89.4 68.4)">50,00</text>
<text x="147" y="102">TRUE R25,00</text>
<text x="98.3" y="117.7" transform="rotate(-90 98.3 117.7)">19,69</text>
<text x="134.7" y="131.3" transform="rotate(-90 134.7 131.3)">24,50</text>
</g>
<g font-size="4.7">
<text x="168.9" y="228.8">milímetros</text>
<text x="83.9" y="279.5">Balsa</text>
</g>
<text font-size="3.9" x="190.9" y="275.5">A4</text>
<g font-size="2">
<text x="20.6" y="234.6">SE NÃO ESPECIFICADO:</text>
<text x="20.6" y="237.1">DIMENSÕES EM MILÍMETROS</text>
<text x="20.6" y="239.6">ACABAM. SUPERFÍCIE:</text>
<text x="54.4" y="234.6">ACABAMENTO:</text>
<text x="101.3" y="234.5">REBARBAR E</text>
<text x="101.3" y="237">QUEBRAR</text>
<text x="101.3" y="239.5">ARESTAS</text>
<text x="132.6" y="236">NÃO MUDAR ESCALA DO DESENHO</text>
<text x="173.3" y="236.2">REVISÃO</text>
<text x="20.6" y="242.1">TOLERÂNCIAS:</text>
<text x="22.2" y="244.6">LINEAR:</text>
<text x="101.3" y="242">AGUDAS</text>
<text x="22.2" y="247.1">ANGULAR:</text>
<text x="34.3" y="252">NOME</text>
<text x="50" y="251.9">ASSINATURA</text>
<text x="67.2" y="251.9">DATA</text>
<text x="120.2" y="251.9">TÍTULO:</text>
<text x="20.2" y="256.1">DESEN.</text>
<text x="20.4" y="260.3">VERIF.</text>
<text x="20.4" y="264.4">APROV.</text>
<text x="20.5" y="268.8">MANUF.</text>
<text x="20.7" y="273.1">QUALID</text>
<text x="75.7" y="272.5">MATERIAL:</text>
<text x="120.1" y="272.5">DES. Nº</text>
<text x="75.6" y="285.5">PESO:</text>
<text x="120.1" y="285.6">ESCALA:1:1</text>
<text x="164.5" y="285.6">FOLHA 1 DE 1</text>
</g>
</svg>
